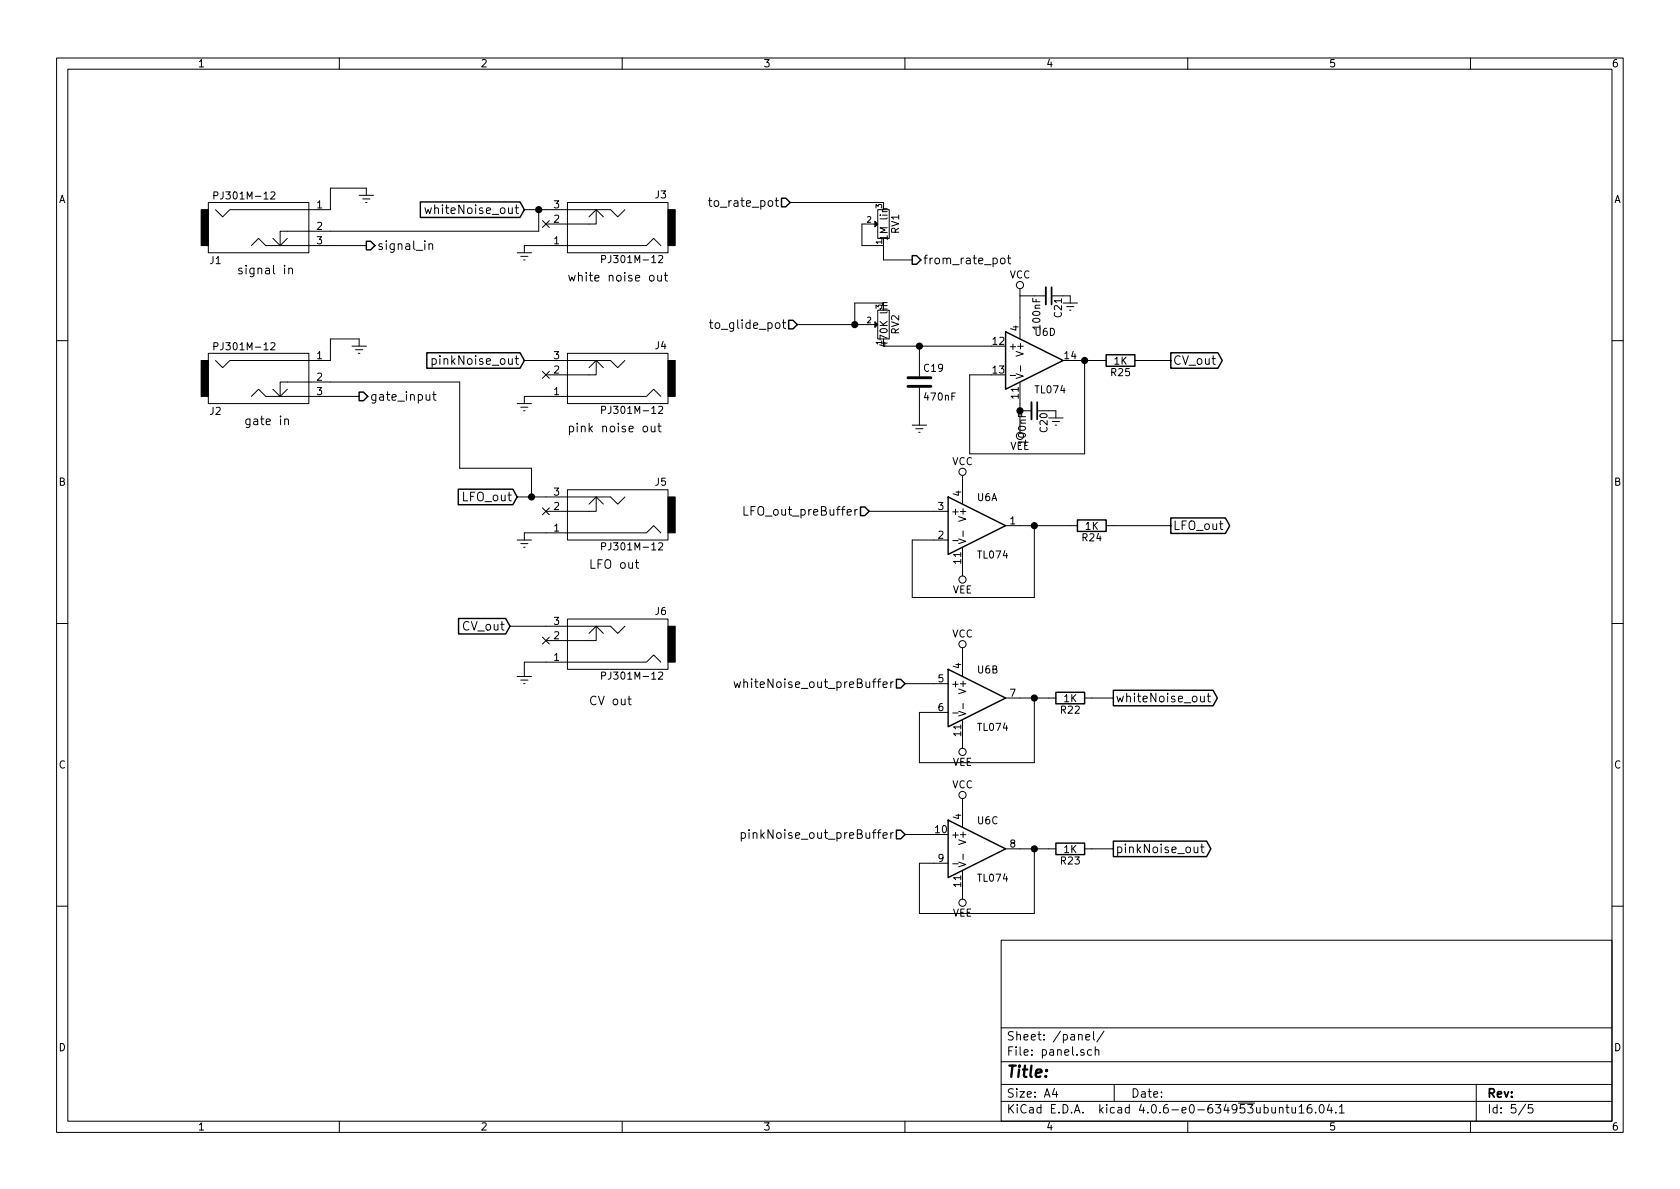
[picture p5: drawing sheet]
<svg xmlns="http://www.w3.org/2000/svg" width="297mm" height="210mm" viewBox="0 0 297 210" stroke-linecap="round" stroke-linejoin="round" font-family="sans-serif">
<g fill="none" stroke="#000" stroke-width=".18">
<path d="M10 10.3h277v189.9h-277zM12 12.2h273v186.1h-273zM60 10.3v1.9M110 10.3v1.9M160 10.3v1.9M210 10.3v1.9M260 10.3v1.9M36.8 35.8h17.8v8.9h-17.8zM37.8 34.6l.6-.1 .1-.5-.7-.1v1.3M47.9 34l.5-.1 .2 .1v.3l-.8 .9h.8M63.5 34.5h2.5M64.1 35.2h1.3"/>
<path d="M64.6 35.8h.3M64.8 34.5v-1.2h-6.4v3.8h-17.8l-1.2 1.2-1.3-1.2M75.1 36.7l.3 1.1 .3-.7 .3 .7 .3-1.1M91.1 36.7h.6M91.3 36.2v1.4l.4 .2M92.7 37.1h15.2l1.3 1.2 1.3-1.2M95.2 37.1v3.8h-45.7v2.5M95.9 39l1.2 1.2M97.1 39l-1.2 1.2M100.3 35.8h17.8v8.9h-17.8zM104.1 38.3l1.3-1.2 1.3 1.2M105.4 37.1v2.5h-8.9"/>
<path d="M125.3 35.5h.6M125.5 35v1.3l.4 .2M139.7 35.8h16.5M154.9 39.6h-2.5v3.8h3.8M155.2 37.1h2v5.1h-2zM44.4 43.4l1.3-1.2 1.3 1.2h17.8M48.3 42.2l1.2 1.2 1.3-1.2M50.3 46.9v.2M50.3 47.4v1M51.1 47.6v-.1a.36 .36 0 0 1 .6 .1v.8M51.1 47.4v1M75.8 43.3l.1-.1a.36 .36 0 0 1 .6 .1v.8"/>
<path d="M75.8 43.1v1M91.4 44.7h2.6M92.1 45.3h1.2M92.6 46h.2M106.4 45.8h.6v-.5l-.6-.1v1.3M115 48.8l.3-.1 .3 .3v.4l-.3 .3-.3-.1-.2-.2v-.4zM116.3 48.7v.8a.38 .38 0 0 0 .6 0M116.5 45.3l.4-.1 .2 .1 .1 .2-.8 1h.8M116.8 43.4l-1.2-1.2-1.3 1.2h-21.6v1.3M116.9 48.7v1M117.4 48.7h.6M117.7 48.2v1.3l.3 .2"/>
<path d="M125.5 57.1h.5M125.7 56.6v1.3l.3 .2M138.3 57.1h.6M138.5 56.6v1.3l.4 .2M141 57.4h13.9M155.2 54.9h2v5h-2zM156.2 42.2v3.8h5.1M156.2 53.6h-5.1v3.8M156.9 53.5l-.8 .1-.1 .3 .1 .1M177 45.8l.2-.2 .4 .2 .1 .6-.2 .2-.3 .1-.2-.2zM178.1 45.6h.6M178.3 45.1v1.4l.4 .2"/>
<path d="M180.3 51v8.9M180.3 52.3h4.6M186.1 52.3h3.1v1.3M188 53.6h2.5M188.6 54.2h1.3M189.1 54.9h.3M10 60.2h2M36.8 62.5h17.8v8.9h-17.8zM37.8 61.3l.6-.1 .1-.5-.7-.1v1.3M44.4 70.1l1.3-1.3 1.3 1.3h16.5M47.9 60.7l.5-.1 .2 .1v.3l-.8 .9h.8M48.3 68.8l1.2 1.3 1.3-1.3"/>
<path d="M49.5 70.1v-2.5h31.8v15.2h12.7v5.1M50.3 74.2h.1a.36 .36 0 0 1 .6 .1v.8M50.3 74.1v1M62.2 61.2h2.6M62.9 61.8h1.2M63.4 62.5h.2M63.5 61.2v-1.3h-5.1v3.8h-17.8l-1.2 1.3-1.3-1.3M76.4 63.5a.48 .48 0 0 1 .7 .1v.7a.48 .48 0 0 1-.7 .1M76.4 63.4v1.5M76.5 69.8h.6M76.7 69.3v1.3l.4 .2M91.1 63.4h.6"/>
<path d="M91.3 62.9v1.3l.4 .2M91.4 71.4h2.6M92.1 72h1.2M92.6 72.6h.2M92.7 63.7h15.2l1.3 1.3 1.3-1.3M95.9 65.7l1.2 1.2M97.1 65.7l-1.2 1.2M100.3 62.5h17.8v8.9h-17.8zM104.1 65l1.3-1.3 1.3 1.3M105.4 63.7v2.6h-8.9M106.4 72.5l.6-.1v-.4l-.6-.1v1.2M113.8 75.5l.2-.1 .4 .1 .1 .6-.1 .2-.4 .1-.2-.2z"/>
<path d="M115.1 75.4v.8a.38 .38 0 0 0 .7 0M115.8 75.4v1M116.3 75.4h.6M116.5 72l.4-.1 .2 .1 .1 .2-.8 .9h.8M116.5 74.8v1.4l.4 .2M116.8 70.1l-1.2-1.3-1.3 1.3h-21.6v1.3M156.2 61.2h19.1M161.3 75.2h2.5M161.9 75.8h1.3M162.4 76.4h.3M162.6 61.2v5.3M162.6 68.6v6.6"/>
<path d="M178.6 66.4h1M179.7 66.1l1.2 .4-1.2 .4M180.3 67.6v7.6M180.3 72.6h2.1M180.4 64.7v1M185.4 72.6h1.3v1.3M185.4 73.9h2.6M186.1 74.5h1.2M186.6 75.2h.2M190.5 63.7h5.1M191.8 63.7v16.6h-20.4v-14h3.9M200.7 63.7h6.3"/>
<path d="M285 60.2h2M91.4 87.9h16.5l1.3 1.2 1.3-1.2M91.4 95.5h2.6M92.1 96.1h1.2M92.6 96.8h.2M95.9 89.8l1.2 1.2M97.1 89.8l-1.2 1.2M100.3 86.6h17.8v8.9h-17.8zM104.1 89.1l1.3-1.2 1.3 1.2M105.4 87.9v2.5h-8.9M106.4 96.6h.6v-.5l-.6-.1v1.3M112.3 99.5h.6"/>
<path d="M112.5 99v1.3l.4 .2M116.5 96.1l.4-.1 .2 .1 .1 .2-.8 1h.8M116.8 94.2l-1.2-1.2-1.3 1.2h-21.6v1.3M131.5 89.6v1.5h.8M151.6 90.1l-.3 .1-.1 .2M153.7 90.4h13.9M168.5 95.6h.9M169.5 95.3l1.3 .4-1.3 .4M170.2 84.1v5M170.2 96.8v5M170.3 93.9v1M177.8 93h12.7"/>
<path d="M182.9 93v12.7h-21.6v-10.2h6.3M195.6 93h11.4M10 110.3h2M90.2 110.7h17.7l1.3 1.3 1.3-1.3M91.4 119.6h2.6M95.9 112.7l1.2 1.2M97.1 112.7l-1.2 1.2M100.3 109.5h17.8v8.9h-17.8zM104.1 112l1.3-1.3 1.3 1.3M105.4 110.7v2.6h-8.9M106.4 119.5l.6-.1v-.5l-.6-.1v1.3M116.5 118.9l.4-.1 .2 .1 .1 .3-.8 .9h.8"/>
<path d="M116.8 117.1l-1.2-1.3-1.3 1.3h-21.6v2.5M170.2 114.5v5.1M285 110.3h2M92.1 120.3h1.2M92.6 120.9h.2M111 123.6h.6M111.2 123.1v1.3l.4 .2M129.8 120.6l.3 1 .3-.7 .3 .7 .2-1M156.1 121.1l.8-.2-.1-.3h-.4l-.3 .2 .1 .7h.6M157.5 120.6v1M157.9 120.6h-.2l-.2 .3M160 120.9h7.6"/>
<path d="M168.5 126.1h.9M169.5 125.8l1.3 .4-1.3 .4M170.2 127.2v5.1M170.3 124.4v.9M177.8 123.4h8.9M182.9 123.4v11.5h-20.3v-8.9h5M191.8 123.4h5M212.3 123.1v.8a.38 .38 0 0 0 .6 .1M212.9 123.1v1M213.4 123.1h.6M213.6 122.6v1.3l.4 .2M131.1 147.3a.48 .48 0 0 1 .6 .1v.7a.48 .48 0 0 1-.6 .1"/>
<path d="M131.1 147.2v1.6M156.1 147.7l.8-.1-.1-.3-.4-.1-.3 .3 .1 .7h.6M157.5 147.2v1.1M157.9 147.2l-.2 .1-.2 .2M160 147.6h5.1M168.5 152.7h.9M169.5 152.4l1.3 .5-1.3 .4M170.2 141.2v5.1M170.2 153.9v5.1M170.3 151v1M177.8 150.1h8.9M182.9 150.1v11.4h-20.3v-8.9h5"/>
<path d="M191.8 150.1h5M211.1 149.8v.8a.38 .38 0 0 0 .7 0M211.8 149.8v1M212.3 149.8h.6M212.5 149.3v1.3l.4 .2M10 160.2h2M177 166.3h108v32h-108zM285 160.2h2M60 198.3v1.9M110 198.3v1.9M160 198.3v1.9M177 194.8h108"/>
<path d="M177 191.8h108M177 187.8h108M177 181.8h108M186.4 192.5l-.3 1h.9M186.8 193v1M192 183.4l.7-.1-.1-.3-.4-.1-.2 .2v.7h.6M193 185.7l-.4-.1-.3 .3 .1 .6 .2 .1 .4-.1M193.3 182.4v1.3l.2 .2M193.6 185.7l.3-.1 .3 .1 .1 .9M193.6 185.1v1.5M195.2 182.3l-1.3 2M197 191.8v3"/>
<path d="M210 198.3v1.9M226.2 196l.2-.2 .4 .1v.9M226.2 195.8v1M227.4 195.8h.5M227.6 195.3v1.3l.3 .2M228.4 195.8l.1 .9 .4 .1 .2-.1M229.1 195.8v1M229.7 195.8l.4-.5v1.5M229.7 196.8h.9M231.8 195.3a.59 .59 0 0 0-.7 .7l.1 .7 .2 .1 .5-.1 .1-.5-.2-.2-.4-.1-.3 .3M232.6 196.7v.1M233.4 195.5l.2-.2a.81 .81 0 0 1 .6 .6 .81 .81 0 0 1-.3 .8l-.1 .1a.79 .79 0 0 1-.4-1.3z"/>
<path d="M235 195.2l-.3 1.1h.9M235.4 195.8v1M236.2 196.7v.1M236.8 195.8l.4-.5v1.5M236.8 196.8h.9M260 198.3v1.9M261 191.8v6.5M269.7 195.2l-1.2 2M271 195.3h-.7l-.1 .7 .2-.1 .5 .1 .1 .2v.5l-.2 .1-.6-.1"/>
<circle cx="180.3" cy="50.4" r=".63"/>
<circle cx="170.2" cy="83.4" r=".63"/>
<circle cx="170.2" cy="102.5" r=".63"/>
<circle cx="170.2" cy="113.9" r=".63"/>
<circle cx="170.2" cy="133" r=".63"/>
<circle cx="170.2" cy="140.6" r=".63"/>
<circle cx="170.2" cy="159.6" r=".63"/>
</g>
<path d="M35.6 37.1h1.2v6.3h-1.2zM154.7 39.1l.5 .5-.5 .5zM118.1 37.1h1.3v6.3h-1.3zM154.7 56.9l.5 .5-.5 .5zM35.6 63.7h1.2v6.4h-1.2zM118.1 63.7h1.3v6.4h-1.3zM118.1 87.9h1.3v6.3h-1.3zM118.1 110.7h1.3v6.4h-1.3z" fill="#000" stroke="#000" stroke-width=".18"/>
<g fill="none" stroke="#000" stroke-width=".25">
<path d="M74.3 35.7h17.6l.8 1.4-.8 1.3h-17.6zM138.2 35h.7l.8 .8-.8 .8h-.7zM64.8 42.7h.7l.8 .7-.8 .8h-.7zM139.4 56.6h.8l.8 .8-.8 .8h-.8zM161.3 45.2h.8l.7 .8-.7 .7h-.8zM177.8 58.7l10.2 5-10.2 5.1zM63.5 69.3h.8l.7 .8-.7 .8h-.8zM75.5 62.4h16.4l.8 1.3-.8 1.4h-16.4zM195.6 62.7h5.1v2.1h-5.1zM207 62.4h8.3l.8 1.3-.8 1.4h-8.3zM81 86.5h9.7l.7 1.4-.7 1.3h-9.7zM152.1 89.7h.8l.8 .7-.8 .8h-.8z"/>
<path d="M167.6 87.9l10.2 5.1-10.2 5zM190.5 91.9h5.1v2.1h-5.1zM207 91.6h9.7l.7 1.4-.7 1.3h-9.7zM81.1 109.4h8.3l.8 1.3-.8 1.4h-8.3zM167.6 118.4l10.2 5-10.2 5.1zM158.5 120.1h.8l.7 .8-.7 .8h-.8zM186.7 122.4h5.1v2.1h-5.1zM196.8 122.1h17.7l.7 1.3-.7 1.4h-17.7zM158.5 146.8h.8l.7 .8-.7 .7h-.8zM167.6 145l10.2 5.1-10.2 5.1zM186.7 149.1h5.1v2h-5.1zM196.8 148.7h16.5l.8 1.4-.8 1.4h-16.5z"/>
</g>
<path d="M160.5 68.3h4.1M160.5 66.8h4.1" fill="none" stroke="#000" stroke-width=".51"/>
<path d="M184.9 50.8v3M182.4 71.1v3.1" fill="none" stroke="#000" stroke-width=".33"/>
<path d="M185.9 50.8v3M183.4 71.1v3.1" fill="none" stroke="#000" stroke-width=".3"/>
<g fill="#000" stroke="#000" stroke-width=".25">
<circle cx="95.3" cy="37.1" r=".51"/>
<circle cx="151.1" cy="57.4" r=".51"/>
<circle cx="162.6" cy="61.2" r=".51"/>
<circle cx="180.3" cy="72.6" r=".51"/>
<circle cx="191.8" cy="63.7" r=".51"/>
<circle cx="94" cy="87.9" r=".51"/>
<circle cx="182.9" cy="93" r=".51"/>
<circle cx="182.9" cy="123.4" r=".51"/>
<circle cx="182.9" cy="150.1" r=".51"/>
</g>
<text font-size="2.8" x="178" y="190.5">Title:</text>
<g font-size="2.1">
<text x="76.1" y="37.8">whiteNoise_out</text>
<text x="126.2" y="36.6">to_rate_pot</text>
<text x="66.7" y="44.2">signal_in</text>
<text x="163.2" y="46.7">from_rate_pot</text>
<text x="41.9" y="48.5">signal in</text>
<text x="100.3" y="49.8">white noise out</text>
<text x="126.4" y="58.2">to_glide_pot</text>
<text x="77.2" y="64.5">pinkNoise_out</text>
<text x="207.4" y="64.5">CV_out</text>
<text x="65.4" y="70.9">gate_input</text>
<text x="43.2" y="75.2">gate in</text>
<text x="100.3" y="76.4">pink noise out</text>
<text x="81.8" y="88.6">LFO_out</text>
<text x="132.3" y="91.2">LFO_out_preBuffer</text>
<text x="207.4" y="93.7">LFO_out</text>
<text x="104.1" y="100.6">LFO out</text>
<text x="81.8" y="111.5">CV_out</text>
<text x="104.1" y="124.7">CV out</text>
<text x="131.7" y="121.7">whiteNoise_out_preBuffer</text>
<text x="197.3" y="124.2">whiteNoise_out</text>
<text x="132.7" y="148.3">pinkNoise_out_preBuffer</text>
<text x="197.3" y="150.9">pinkNoise_out</text>
<text x="178" y="184">Sheet: /panel/</text>
<text x="178" y="186.7">File: panel.sch</text>
<text x="178" y="196.9">KiCad E.D.A. kicad 4.0.6-e0-634953ubuntu16.04.1</text>
<text x="178" y="194.1">Size: A4</text>
<text x="200" y="194.1">Date:</text>
<text x="263" y="194.1">Rev:</text>
<text x="263" y="196.9">Id: 5/5</text>
</g>
<g font-size="1.8">
<text x="35" y="11.9">1</text>
<text x="85" y="11.9">2</text>
<text x="135" y="11.9">3</text>
<text x="185" y="11.9">4</text>
<text x="235" y="11.9">5</text>
<text x="285" y="11.9">6</text>
<text x="10.4" y="35.9">A</text>
<text x="38.6" y="35.2">PJ301M-12</text>
<text x="115.9" y="35.1">J3</text>
<text x="285.4" y="35.9">A</text>
<text x="56" y="36.8">1</text>
<text x="56" y="40.6">2</text>
<text x="97.9" y="39.4">2</text>
<text x="97.9" y="36.8">3</text>
<text x="159" y="41.3" transform="rotate(-90 159 41.3)">RV1</text>
<text x="37.1" y="46.7">J1</text>
<text x="56" y="43.2">3</text>
<text x="97.9" y="43.2">1</text>
<text x="107.2" y="46.5">PJ301M-12</text>
<text x="156.9" y="42.1" transform="rotate(-90 156.9 42.1)">1M lin</text>
<text x="178.5" y="49.2">VCC</text>
<text x="159" y="59.1" transform="rotate(-90 159 59.1)">RV2</text>
<text x="180.1" y="58.5" transform="rotate(-90 180.1 58.5)">4</text>
<text x="183" y="59.4">U6D</text>
<text x="183.9" y="58.1" transform="rotate(-90 183.9 58.1)">100nF</text>
<text x="187.7" y="56.1" transform="rotate(-90 187.7 56.1)">C21</text>
<text x="38.6" y="61.9">PJ301M-12</text>
<text x="56" y="63.5">1</text>
<text x="97.9" y="63.5">3</text>
<text x="115.9" y="61.7">J4</text>
<text x="156.9" y="60.8" transform="rotate(-90 156.9 60.8)">470K lin</text>
<text x="163.4" y="65.7">C19</text>
<text x="175.6" y="61">12</text>
<text x="178.3" y="61.8">+</text>
<text x="181" y="62.7" transform="rotate(-90 181 62.7)">V+</text>
<text x="188.3" y="63.5">14</text>
<text x="197" y="64.5">1K</text>
<text x="56" y="67.3">2</text>
<text x="56" y="69.8">3</text>
<text x="97.9" y="69.8">1</text>
<text x="97.9" y="66">2</text>
<text x="163.6" y="70.8">470nF</text>
<text x="175.6" y="66">13</text>
<text x="180.1" y="70.4" transform="rotate(-90 180.1 70.4)">11</text>
<text x="183.2" y="69.5">TL074</text>
<text x="196.5" y="66.5">R25</text>
<text x="37.1" y="73.3">J2</text>
<text x="107.2" y="73.2">PJ301M-12</text>
<text x="185.2" y="76.4" transform="rotate(-90 185.2 76.4)">C20</text>
<text x="168.3" y="82.2">VCC</text>
<text x="178.6" y="79.5">VEE</text>
<text x="181.4" y="78.4" transform="rotate(-90 181.4 78.4)">100nF</text>
<text x="10.4" y="85.9">B</text>
<text x="97.9" y="87.6">3</text>
<text x="115.9" y="85.9">J5</text>
<text x="169.9" y="87.7" transform="rotate(-90 169.9 87.7)">4</text>
<text x="172.8" y="88.6">U6A</text>
<text x="285.4" y="85.9">B</text>
<text x="97.9" y="94">1</text>
<text x="97.9" y="90.2">2</text>
<text x="165.9" y="95.2">2</text>
<text x="165.9" y="90.2">3</text>
<text x="168.1" y="91.1">+</text>
<text x="170.8" y="91.9" transform="rotate(-90 170.8 91.9)">V+</text>
<text x="178.6" y="92.7">1</text>
<text x="191.4" y="95.7">R24</text>
<text x="191.9" y="93.7">1K</text>
<text x="107.2" y="97.3">PJ301M-12</text>
<text x="169.9" y="99.6" transform="rotate(-90 169.9 99.6)">11</text>
<text x="173" y="98.7">TL074</text>
<text x="168.4" y="104.9">VEE</text>
<text x="97.9" y="113">2</text>
<text x="97.9" y="110.5">3</text>
<text x="115.9" y="108.7">J6</text>
<text x="168.3" y="112.7">VCC</text>
<text x="97.9" y="116.8">1</text>
<text x="169.9" y="118.2" transform="rotate(-90 169.9 118.2)">4</text>
<text x="172.9" y="119.1">U6B</text>
<text x="107.2" y="120.2">PJ301M-12</text>
<text x="165.9" y="120.6">5</text>
<text x="165.9" y="125.7">6</text>
<text x="168.1" y="121.5">+</text>
<text x="170.8" y="122.3" transform="rotate(-90 170.8 122.3)">V+</text>
<text x="178.6" y="123.2">7</text>
<text x="188.1" y="124.1">1K</text>
<text x="169.9" y="130.1" transform="rotate(-90 169.9 130.1)">11</text>
<text x="173" y="129.2">TL074</text>
<text x="187.6" y="126.2">R22</text>
<text x="10.4" y="135.9">C</text>
<text x="168.4" y="135.4">VEE</text>
<text x="285.4" y="135.9">C</text>
<text x="168.3" y="139.4">VCC</text>
<text x="165.4" y="147.3">10</text>
<text x="168.1" y="148.2">+</text>
<text x="169.9" y="144.9" transform="rotate(-90 169.9 144.9)">4</text>
<text x="170.8" y="149" transform="rotate(-90 170.8 149)">V+</text>
<text x="172.9" y="145.7">U6C</text>
<text x="178.6" y="149.9">8</text>
<text x="165.9" y="152.4">9</text>
<text x="173" y="155.9">TL074</text>
<text x="187.6" y="152.9">R23</text>
<text x="188.1" y="150.8">1K</text>
<text x="169.9" y="156.8" transform="rotate(-90 169.9 156.8)">11</text>
<text x="168.4" y="162.1">VEE</text>
<text x="10.4" y="185.9">D</text>
<text x="285.4" y="185.9">D</text>
<text x="35" y="199.9">1</text>
<text x="85" y="199.9">2</text>
<text x="135" y="199.9">3</text>
<text x="185" y="199.9">4</text>
<text x="235" y="199.9">5</text>
<text x="285" y="199.9">6</text>
</g>
<g font-size="1.4">
<text x="153.3" y="39.4">2</text>
<text x="156" y="36.8" transform="rotate(-90 156 36.8)">3</text>
<text x="156" y="43.2" transform="rotate(-90 156 43.2)">1</text>
<text x="153.3" y="57.1">2</text>
<text x="156" y="54.6" transform="rotate(-90 156 54.6)">3</text>
<text x="156" y="61" transform="rotate(-90 156 61)">1</text>
</g>
</svg>
